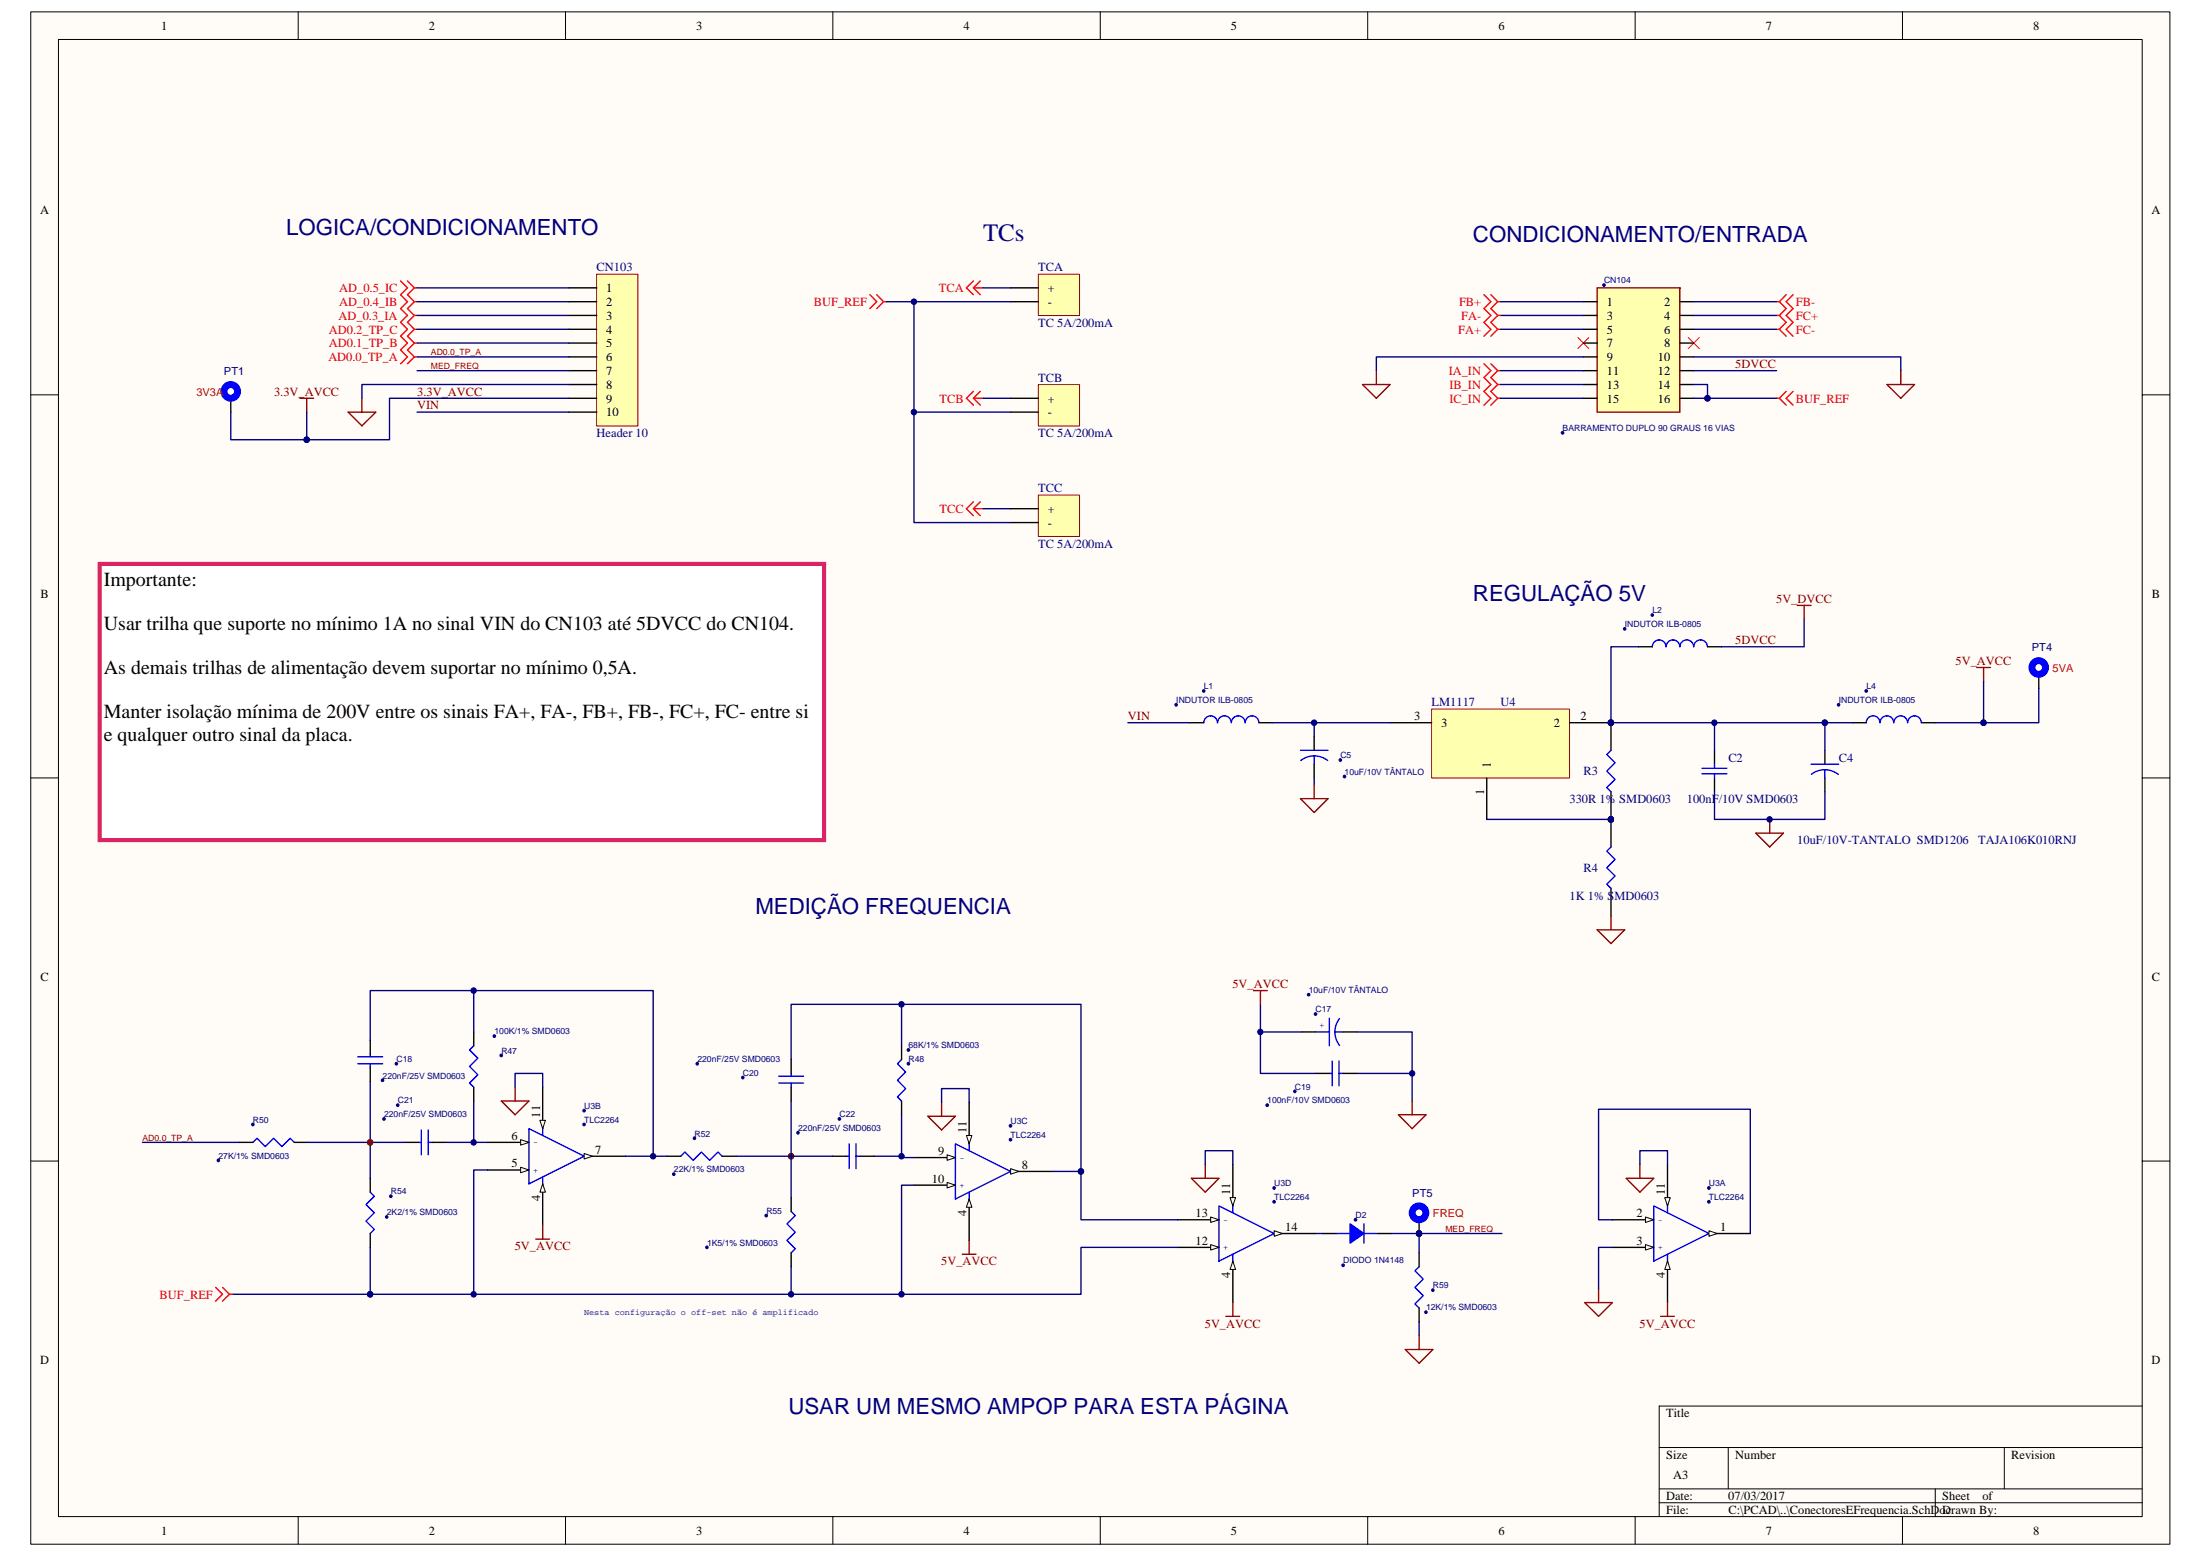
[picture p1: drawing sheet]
<svg xmlns="http://www.w3.org/2000/svg" width="420mm" height="297mm" viewBox="0 0 420 297" stroke-linecap="round" stroke-linejoin="round" font-family="sans-serif">
<path d="M5.9 2.3h408.5v292.5h-408.5z" fill="#fffcf8"/>
<path d="M5.9 2.3h408.5v292.5h-408.5z" fill="none" stroke="#000" stroke-width=".19"/>
<path d="M11.2 7.6h397.9v281.9h-397.9z" fill="#fffcf8"/>
<g fill="none" stroke="#000" stroke-width=".19">
<path d="M11.2 7.5h397.9v282h-397.9zM56.9 2.2v5.3M108 2.2v5.3M159.1 2.2v5.3M210.1 2.2v5.3M261.2 2.2v5.3M312.3 2.2v5.3M363.3 2.2v5.3M5.9 75.4h5.2M409.1 75.4h5.3M5.9 148.5h5.2M409.1 148.5h5.3"/>
<path d="M5.9 221.6h5.2M409.1 221.6h5.3M316.9 276.3h92.2M330.1 276.3v7.9M382.8 276.3v7.9M409.1 268.4h-92.2v21.1M56.9 289.5v5.3M108 289.5v5.3M159.1 289.5v5.3M210.1 289.5v5.3M261.2 289.5v5.3M312.3 289.5v5.3"/>
<path d="M316.9 284.2h92.2M316.9 286.9h92.2M363.3 289.5v5.3M369.6 284.2v5.3"/>
</g>
<g fill="#000080" stroke="#000080" stroke-width=".19">
<path d="M41.5 221.3l.4 .1-.1 .3h-.3z" fill-rule="evenodd"/>
<path d="M73.7 232.1h.3l.1 .2-.2 .3-.3-.3z" fill-rule="evenodd"/>
<path d="M247.1 208.2l.3-.1 .1 .4h-.4z" fill-rule="evenodd"/>
<circle cx="70.7" cy="218.1" r=".52"/>
<circle cx="151.1" cy="220.7" r=".52"/>
<circle cx="172.2" cy="191.7" r=".53"/>
<circle cx="151.1" cy="247.1" r=".52"/>
<circle cx="172.2" cy="220.7" r=".53"/>
<circle cx="90.4" cy="189.1" r=".52"/>
<circle cx="70.7" cy="247.1" r=".52"/>
<circle cx="90.4" cy="218.1" r=".52"/>
<circle cx="240.7" cy="197" r=".52"/>
<circle cx="269.7" cy="204.9" r=".52"/>
<circle cx="271" cy="235.5" r=".52"/>
<circle cx="48.3" cy="214.7" r=".26"/>
<circle cx="74.6" cy="228.4" r=".26"/>
<circle cx="95.7" cy="201.5" r=".26"/>
<circle cx="94.4" cy="197.8" r=".25"/>
<circle cx="75.7" cy="203.1" r=".25"/>
<circle cx="73.1" cy="206.2" r=".25"/>
<circle cx="76" cy="211" r=".26"/>
<circle cx="73.3" cy="213.6" r=".25"/>
<circle cx="251.2" cy="193.6" r=".26"/>
<circle cx="249.9" cy="189.9" r=".26"/>
<circle cx="242" cy="211" r=".26"/>
</g>
<path d="M57.3 76h2.6M58.6 76v2.7M66.5 78.7h5.3l-2.7 2.6zM69.1 76v2.7" fill="none" stroke="#800000" stroke-width=".26"/>
<g fill="none" stroke="#000080" stroke-width=".26">
<path d="M90.5 189.1v7.9M172.2 191.7v7.9M240.7 197h7.9M27.2 218.1h18.5M70.7 206.5v18.4M90.5 210.2v7.9M259.2 204.9h10.5M166.9 220.7h5.3M251.3 235.5h1.3M271 235.5h15.8M44.4 247.1h26.3M151.1 241.8v5.3"/>
<path d="M271 252.3v2.7"/>
</g>
<circle cx="151.1" cy="220.7" r=".52" fill="#800000" stroke="#800000" stroke-width=".19"/>
<g fill="none" stroke="#00f" stroke-width=".26">
<path d="M90.5 199.6l-.8 .8 1.6 1.6-1.6 1.6 1.6 1.6-1.6 1.6 .8 .7M251.3 197h2.6M253.9 194.4v5.2M254.9 197h1.6M255.8 194.4a4.2 4.2 0 0 0 0 5.2M48.3 218.1l.8-.8 1.6 1.6 1.5-1.6 1.6 1.6 1.6-1.6 .8 .8M68.3 203.1h4.8M68.3 201.7h4.8M70.7 201.2v.5M70.7 203.1v.8M79.9 218.1h.6M80.5 215.7v4.8"/>
<path d="M81.8 215.7v4.8M81.8 218.1h.8M253.9 204.9h.5M254.4 202.5v4.8M255.7 202.5v4.8M255.7 204.9h.8M70.7 227.6l.8 .8-1.6 1.6 1.6 1.5-1.6 1.6 1.6 1.6-.8 .8M255.2 235.5h2.6M260.5 233.6v3.7M260.5 235.5h2.6"/>
</g>
<g fill="none" stroke="#000" stroke-width=".26">
<path d="M70.7 198.6v2.6M90.5 197v2.6M248.6 197h2.7M256.5 197h2.7M45.7 218.1h2.6M56.2 218.1h2.6M70.7 203.9v2.6M77.3 218.1h2.6M82.6 218.1h2.6M90.5 207.5v2.7M251.3 204.9h2.6M256.5 204.9h2.7"/>
<path d="M70.7 224.9v2.7M70.7 235.5v2.6"/>
</g>
<path d="M257.8 233.6l2.7 1.9-2.7 1.8z" fill="#00f"/>
<g fill="none" stroke="#00f" stroke-width=".26">
<path d="M101 215.5l10.6 5.2-10.6 5.3zM103.6 215.5v1.3M148.7 206.8h4.8M148.7 205.4h4.8M151.1 204.9v.5M151.1 206.8v.7M162.2 218.4v4.7M163.5 218.4v4.7M172.2 202.3l-.8 .8 1.6 1.5-1.6 1.6 1.6 1.6-1.6 1.6 .8 .8M103.6 224.7v1.3M130 220.7l.8-.8 1.6 1.6 1.6-1.6 1.5 1.6 1.6-1.6 .8 .8M151.1 231.3l.8 .8-1.6 1.5 1.6 1.6-1.6 1.6 1.6 1.6-.8 .8"/>
<path d="M161.6 220.7h.6M163.5 220.7h.8M257.8 233.6l2.7 1.9-2.7 1.8zM271 241.8l-.8 .8 1.6 1.6-1.6 1.6 1.6 1.5-1.6 1.6 .8 .8"/>
</g>
<g fill="none" stroke="#000" stroke-width=".26">
<path d="M172.2 199.6v2.7M151.1 202.3v2.6M151.1 207.5v2.7M172.2 210.2v2.6M93.1 223.4h7.9M127.4 220.7h2.6M137.9 220.7h2.7M151.1 228.6v2.7M151.1 239.2v2.6M159 220.7h2.6M164.3 220.7h2.6M252.6 235.5h2.6"/>
<path d="M263.1 235.5h2.7M271 239.2v2.6M271 249.7v2.6"/>
</g>
<g fill="#000080" stroke="#000080" stroke-width=".19">
<path d="M152.2 216.1h.4l-.1 .4-.3-.1z" fill-rule="evenodd"/>
<path d="M132.5 217.1h.3v.4l-.4-.1z" fill-rule="evenodd"/>
<path d="M141.7 205.5l.4 .1-.1 .3h-.3z" fill-rule="evenodd"/>
<path d="M133 202.9l.3-.1v.4h-.3z" fill-rule="evenodd"/>
<path d="M134.9 237.9h.3v.2l-.2 .3-.2-.3z" fill-rule="evenodd"/>
<path d="M273.5 246.1h.3l.1 .2-.2 .2-.3-.2z" fill-rule="evenodd"/>
<circle cx="258.9" cy="232.8" r=".25"/>
<circle cx="256.5" cy="241.5" r=".26"/>
<circle cx="160.3" cy="213.6" r=".25"/>
<circle cx="128.7" cy="224.1" r=".25"/>
<circle cx="173.5" cy="203.1" r=".25"/>
<circle cx="173.5" cy="200.4" r=".26"/>
<circle cx="146.3" cy="232.1" r=".26"/>
<circle cx="272.3" cy="250.5" r=".26"/>
</g>
<path d="M99.4 222.8l1.6 .6-1.6 .5z" fill="#fffcf8"/>
<path d="M99.4 222.8l1.6 .6-1.6 .5z" fill="none" stroke="#000" stroke-width=".19"/>
<path d="M93.1 218.1h7.9" fill="none" stroke="#000" stroke-width=".26"/>
<path d="M99.4 217.6l1.6 .5-1.6 .5z" fill="#fffcf8"/>
<path d="M99.4 217.6l1.6 .5-1.6 .5z" fill="none" stroke="#000" stroke-width=".19"/>
<path d="M111.6 220.7h7.9" fill="none" stroke="#000" stroke-width=".26"/>
<path d="M111.6 220.2l1.5 .5-1.5 .6z" fill="#fffcf8"/>
<path d="M111.6 220.2l1.5 .5-1.5 .6z" fill="none" stroke="#000" stroke-width=".19"/>
<path d="M103.6 226v7.9" fill="none" stroke="#000" stroke-width=".26"/>
<path d="M103.6 226l.6 1.6h-1.1z" fill="#fffcf8"/>
<path d="M103.6 226l.6 1.6h-1.1z" fill="none" stroke="#000" stroke-width=".19"/>
<path d="M103.6 207.5v8" fill="none" stroke="#000" stroke-width=".26"/>
<path d="M103.1 213.9h1.1l-.6 1.6z" fill="#fffcf8"/>
<path d="M103.1 213.9h1.1l-.6 1.6z" fill="none" stroke="#000" stroke-width=".19"/>
<g fill="#000080" stroke="#000080" stroke-width=".19">
<path d="M111.4 214.5h.3v.4l-.3-.1z" fill-rule="evenodd"/>
<circle cx="111.5" cy="212" r=".26"/>
</g>
<path d="M182.5 218.4l10.5 5.2-10.5 5.3zM185.1 218.4v1.3M185.1 227.6v1.3" fill="none" stroke="#00f" stroke-width=".26"/>
<path d="M174.6 226.3h7.9" fill="none" stroke="#000" stroke-width=".26"/>
<path d="M180.9 225.7l1.6 .6-1.6 .5z" fill="#fffcf8"/>
<path d="M180.9 225.7l1.6 .6-1.6 .5z" fill="none" stroke="#000" stroke-width=".19"/>
<path d="M174.6 221h7.9" fill="none" stroke="#000" stroke-width=".26"/>
<path d="M180.9 220.5l1.6 .5-1.6 .5z" fill="#fffcf8"/>
<path d="M180.9 220.5l1.6 .5-1.6 .5z" fill="none" stroke="#000" stroke-width=".19"/>
<path d="M193 223.6h7.9" fill="none" stroke="#000" stroke-width=".26"/>
<path d="M193 223.1l1.6 .5-1.6 .6z" fill="#fffcf8"/>
<path d="M193 223.1l1.6 .5-1.6 .6z" fill="none" stroke="#000" stroke-width=".19"/>
<path d="M185.1 228.9v7.9" fill="none" stroke="#000" stroke-width=".26"/>
<path d="M185.1 228.9l.5 1.6h-1z" fill="#fffcf8"/>
<path d="M185.1 228.9l.5 1.6h-1z" fill="none" stroke="#000" stroke-width=".19"/>
<path d="M185.1 210.4v8" fill="none" stroke="#000" stroke-width=".26"/>
<path d="M184.6 216.8h1l-.5 1.6z" fill="#fffcf8"/>
<path d="M184.6 216.8h1l-.5 1.6z" fill="none" stroke="#000" stroke-width=".19"/>
<g fill="#000080" stroke="#000080" stroke-width=".19">
<circle cx="193" cy="214.9" r=".26"/>
<circle cx="193" cy="217.6" r=".26"/>
</g>
<path d="M232.8 230.2l10.5 5.3-10.5 5.2zM235.4 230.2v1.3M235.4 239.4v1.3" fill="none" stroke="#00f" stroke-width=".26"/>
<path d="M224.9 238.1h7.9" fill="none" stroke="#000" stroke-width=".26"/>
<path d="M231.2 237.6l1.6 .5-1.6 .5z" fill="#fffcf8"/>
<path d="M231.2 237.6l1.6 .5-1.6 .5z" fill="none" stroke="#000" stroke-width=".19"/>
<path d="M224.9 232.9h7.9" fill="none" stroke="#000" stroke-width=".26"/>
<path d="M231.2 232.3l1.6 .6-1.6 .5z" fill="#fffcf8"/>
<path d="M231.2 232.3l1.6 .6-1.6 .5z" fill="none" stroke="#000" stroke-width=".19"/>
<path d="M243.3 235.5h8" fill="none" stroke="#000" stroke-width=".26"/>
<path d="M243.3 234.9l1.6 .6-1.6 .5z" fill="#fffcf8"/>
<path d="M243.3 234.9l1.6 .6-1.6 .5z" fill="none" stroke="#000" stroke-width=".19"/>
<path d="M235.4 240.7v8" fill="none" stroke="#000" stroke-width=".26"/>
<path d="M235.4 240.7l.6 1.6h-1.1z" fill="#fffcf8"/>
<path d="M235.4 240.7l.6 1.6h-1.1z" fill="none" stroke="#000" stroke-width=".19"/>
<path d="M235.4 222.3v7.9" fill="none" stroke="#000" stroke-width=".26"/>
<path d="M234.9 228.6h1.1l-.6 1.6z" fill="#fffcf8"/>
<path d="M234.9 228.6h1.1l-.6 1.6z" fill="none" stroke="#000" stroke-width=".19"/>
<g fill="#000080" stroke="#000080" stroke-width=".19">
<path d="M243.2 226.6h.3l.1 .2-.3 .3-.2-.2z" fill-rule="evenodd"/>
<path d="M243.2 229.2h.3v.4h-.4z" fill-rule="evenodd"/>
<circle cx="206.4" cy="223.6" r=".52"/>
<circle cx="124.7" cy="220.7" r=".52"/>
<circle cx="172.2" cy="247.1" r=".53"/>
<circle cx="90.4" cy="247.1" r=".52"/>
<circle cx="271" cy="235.5" r=".52"/>
</g>
<g fill="none" stroke="#000080" stroke-width=".26">
<path d="M70.7 198.6v-9.5h54v31.6M240.7 191.7v13.2h10.6M259.2 197h10.5v13.2M58.8 218.1h18.5M85.2 218.1h7.9M151.1 202.3v-10.6h55.3v31.9h-5.5M151.1 210.2v18.4M172.2 212.8v8.2h2.4M93.1 223.4h-2.6v23.7M119.5 220.7h7.9M140.6 220.7h18.4M174.6 226.3h-2.4v20.8"/>
<path d="M265.8 235.5h5.2v3.7"/>
</g>
<path d="M315.8 230.2l10.6 5.3-10.6 5.2zM318.5 230.2v1.3M318.5 239.4v1.3" fill="none" stroke="#00f" stroke-width=".26"/>
<path d="M307.9 238.1h7.9" fill="none" stroke="#000" stroke-width=".26"/>
<path d="M314.3 237.6l1.5 .5-1.5 .5z" fill="#fffcf8"/>
<path d="M314.3 237.6l1.5 .5-1.5 .5z" fill="none" stroke="#000" stroke-width=".19"/>
<path d="M307.9 232.9h7.9" fill="none" stroke="#000" stroke-width=".26"/>
<path d="M314.3 232.3l1.5 .6-1.5 .5z" fill="#fffcf8"/>
<path d="M314.3 232.3l1.5 .6-1.5 .5z" fill="none" stroke="#000" stroke-width=".19"/>
<path d="M326.4 235.5h7.9" fill="none" stroke="#000" stroke-width=".26"/>
<path d="M326.4 234.9l1.5 .6-1.5 .5z" fill="#fffcf8"/>
<path d="M326.4 234.9l1.5 .6-1.5 .5z" fill="none" stroke="#000" stroke-width=".19"/>
<path d="M318.5 240.7v8" fill="none" stroke="#000" stroke-width=".26"/>
<path d="M318.5 240.7l.5 1.6h-1.1z" fill="#fffcf8"/>
<path d="M318.5 240.7l.5 1.6h-1.1z" fill="none" stroke="#000" stroke-width=".19"/>
<path d="M318.5 222.3v7.9" fill="none" stroke="#000" stroke-width=".26"/>
<path d="M317.9 228.6h1.1l-.5 1.6z" fill="#fffcf8"/>
<path d="M317.9 228.6h1.1l-.5 1.6z" fill="none" stroke="#000" stroke-width=".19"/>
<g fill="#000080" stroke="#000080" stroke-width=".19">
<circle cx="326.4" cy="226.8" r=".26"/>
<circle cx="326.4" cy="229.4" r=".26"/>
<circle cx="70.7" cy="247.1" r=".52"/>
<circle cx="206.4" cy="223.6" r=".52"/>
<circle cx="271" cy="235.5" r=".52"/>
</g>
<g fill="none" stroke="#800000" stroke-width=".26">
<path d="M239.4 189.1h2.6M240.7 189.1v2.6M95.7 210.2h5.3l-2.6 2.6zM98.4 207.5v2.7M177.2 213.1h5.3l-2.7 2.6zM179.8 210.4v2.7M267.1 212.8h5.2l-2.6 2.7zM269.7 210.2v2.6M102.3 236.5h2.7M103.6 233.9v2.6M183.8 239.4h2.6M185.1 236.8v2.6"/>
<path d="M227.5 224.9h5.3l-2.6 2.7zM230.2 222.3v2.6M310.6 224.9h5.2l-2.6 2.7zM313.2 222.3v2.6M234.1 251.3h2.7M235.4 248.7v2.6M268.4 257.6h5.3l-2.7 2.6zM271 255v2.6M302.7 248.7h5.2l-2.6 2.6zM305.3 246v2.7M317.2 251.3h2.6M318.5 248.7v2.6"/>
</g>
<path d="M98.4 207.5v-2.6h5.2v2.6M179.8 210.4v-2.6h5.3v2.6M70.7 238.1v9h135.7v-9h18.5M206.4 223.6v9.3h18.5M230.2 222.3v-2.6h5.2v2.6M307.9 232.9h-2.6v-21.1h29v23.7M307.9 238.1h-2.6v7.9M313.2 222.3v-2.6h5.3v2.6" fill="none" stroke="#000080" stroke-width=".26"/>
<g fill="none" stroke="#f00" stroke-width=".26">
<path d="M76.5 53.6l1.3 1.3-1.3 1.4 1.3 1.3-1.3 1.3 1.3 1.3-1.3 1.3 1.3 1.4-1.3 1.3 1.3 1.3-1.3 1.3 1.3 1.3-1.3 1.3M77.8 53.6l1.3 1.3M79.1 57.6l-1.3 1.3 1.3 1.3M79.1 54.9l-1.3 1.4 1.3 1.3M79.1 54.9h.6M79.1 57.6h.6M283.4 56.3l1.3 1.3-1.3 1.3M284.7 56.3l1.3 1.3M286 57.6l-1.3 1.3M286 57.6h.6M341.1 58.9l-1.3 1.3M342.4 58.9l-1.3 1.3 1.3 1.3"/>
<path d="M79.1 62.9l-1.3 1.3 1.3 1.3M79.1 60.2l-1.3 1.3 1.3 1.4M79.1 62.9h.6M79.1 65.5l-1.3 1.3 1.3 1.3M79.1 65.5h.6M79.1 68.1l-1.3 1.3M79.1 68.1h.6M79.1 60.2h.6M283.4 61.5l1.3 1.4-1.3 1.3M284.7 61.5l1.3 1.4M286 62.9l-1.3 1.3M286 62.9h.6"/>
<path d="M339.3 60.2h.5M339.8 60.2l1.3 1.3M41.2 245.8l1.3 1.3-1.3 1.3M42.5 245.8l1.3 1.3M43.8 247.1l-1.3 1.3M43.8 247.1h.6"/>
</g>
<circle cx="70.7" cy="218.1" r=".52" fill="#800000" stroke="#800000" stroke-width=".19"/>
<path d="M44.1 76v2.7M389.4 128.7v2.7M271 232.9v2.6" fill="none" stroke="#000" stroke-width=".26"/>
<g fill="none" stroke="#00f" stroke-width="1.3">
<circle cx="44.1" cy="74.7" r="1.31"/>
<circle cx="389.4" cy="127.4" r="1.31"/>
<circle cx="271" cy="231.5" r="1.32"/>
</g>
<path d="M301.3 64.4l2.1 2.1M303.4 64.4l-2.1 2.1M322.4 64.4l2.1 2.1M324.5 64.4l-2.1 2.1" fill="none" stroke="#f00" stroke-width=".19"/>
<path d="M305 54.9v23.8h15.8v-23.8z" fill-rule="evenodd" fill="#ffffb0" stroke="#800000" stroke-width=".26"/>
<g fill="none" stroke="#000" stroke-width=".26">
<path d="M302.4 57.6h2.6M320.8 57.6h2.7M302.4 60.2h2.6M302.4 62.9h2.6M302.4 65.5h2.6M302.4 68.1h2.6M302.4 70.8h2.6M302.4 73.4h2.6M302.4 76h2.6M320.8 60.2h2.7M320.8 62.9h2.7M320.8 65.5h2.7"/>
<path d="M320.8 68.1h2.7M320.8 70.8h2.7M320.8 73.4h2.7M320.8 76h2.7"/>
</g>
<g fill="#000080" stroke="#000080" stroke-width=".19">
<circle cx="306.3" cy="54.4" r=".26"/>
<circle cx="298.4" cy="82.6" r=".26"/>
</g>
<path d="M286.6 57.6h15.8M323.5 57.6h15.8M286.6 73.4h15.8M286.6 70.8h15.8M286.6 60.2h15.8M286.6 62.9h15.8M286.6 76h15.8M302.4 68.1h-39.5v2.7M323.5 68.1h39.5v2.7M323.5 60.2h15.8M323.5 62.9h15.8" fill="none" stroke="#000080" stroke-width=".26"/>
<g fill="none" stroke="#f00" stroke-width=".26">
<path d="M283.4 58.9l1.3 1.3-1.3 1.3M284.7 58.9l1.3 1.3M339.3 57.6h.5M339.8 57.6l1.3 1.3M341.1 56.3l-1.3 1.3M342.4 56.3l-1.3 1.3 1.3 1.3M283.4 69.4l1.3 1.4-1.3 1.3 1.3 1.3-1.3 1.3 1.3 1.3-1.3 1.3M284.7 69.4l1.3 1.4M286 70.8l-1.3 1.3 1.3 1.3M286 73.4l-1.3 1.3 1.3 1.3M286 76l-1.3 1.3M286 60.2l-1.3 1.3"/>
<path d="M286 70.8h.6M286 73.4h.6M286 76h.6M286 60.2h.6M339.3 76h.5M339.3 62.9h.5M339.8 62.9l1.3 1.3M339.8 76l1.3 1.3M341.1 61.5l-1.3 1.4M341.1 74.7l-1.3 1.3M342.4 61.5l-1.3 1.4 1.3 1.3M342.4 74.7l-1.3 1.3 1.3 1.3"/>
</g>
<path d="M260.2 73.4h5.3l-2.6 2.6zM262.9 70.8v2.6M360.4 73.4h5.2l-2.6 2.6zM363 70.8v2.6" fill="none" stroke="#800000" stroke-width=".26"/>
<path d="M273.4 135.4h26.4v13.1h-26.4z" fill="#ffffb0"/>
<path d="M273.4 135.4h26.4v13.1h-26.4z" fill="none" stroke="#800000" stroke-width=".19"/>
<g fill="none" stroke="#000" stroke-width=".26">
<path d="M227.3 138h2.6M240.4 138h2.7M265.5 138h7.9M299.8 138h7.9v5.2M251 140.6v2.6M251 145.9v2.6M283.9 148.5v7.9M307.7 151.2v10.5M327.4 143.2v2.7M327.4 148.5v2.7M348.5 143.2v2.7M348.5 148.5v2.7"/>
<path d="M307.7 169.6v5.3"/>
</g>
<g fill="#000080" stroke="#000080" stroke-width=".19">
<path d="M229.7 131.7h.3l.1 .4-.4-.1z" fill-rule="evenodd"/>
<path d="M224.4 134.4h.4l-.1 .4-.3-.1z" fill-rule="evenodd"/>
<path d="M256.7 148l.2 .1v.3h-.3z" fill-rule="evenodd"/>
<circle cx="307.6" cy="138" r=".52"/>
<circle cx="307.6" cy="156.4" r=".52"/>
<circle cx="327.4" cy="138" r=".52"/>
<circle cx="256" cy="145.1" r=".26"/>
<circle cx="251" cy="138" r=".52"/>
<circle cx="337.9" cy="156.4" r=".52"/>
</g>
<g fill="none" stroke="#00f" stroke-width=".26">
<path d="M229.9 138a1.32 1.32 0 0 1 1.3-1.3 1.3 1.3 0 0 1 1.3 1.3M232.5 138a1.3 1.3 0 0 1 1.3-1.3 1.3 1.3 0 0 1 1.4 1.3M235.2 138a1.32 1.32 0 0 1 1.3-1.3 1.32 1.32 0 0 1 1.3 1.3 1.33 1.33 0 0 1 1.3-1.3 1.3 1.3 0 0 1 1.3 1.3M248.4 143.2h5.2M248.4 145.2l1.2-.7 1.4-.2 1.3 .2 1.3 .7M251 144.3v1.6M307.7 143.2l-.8 .8 1.6 1.6-1.6 1.6 1.6 1.6-1.6 1.5 .8 .9M325 147.7h4.8M325 146.7h4.8M327.4 145.9v.8M327.4 147.7v.8M345.9 145.9h5.2"/>
<path d="M345.9 147.8l1.2-.6 1.5-.3 1.3 .3 1.2 .6M348.5 146.9v1.6M307.7 161.7l-.8 .8 1.6 1.6-1.6 1.6 1.6 1.5-1.6 1.6 .8 .8"/>
</g>
<g fill="none" stroke="#000080" stroke-width=".26">
<path d="M79.7 57.6h29M79.7 54.9h29M79.7 62.9h29M79.7 65.5h29M79.7 78.7h29M79.7 60.2h29M79.7 68.1h29M215.4 138h11.9M243.1 138h22.4M251 138v2.6M327.4 138v5.2M251 148.5v1.3"/>
<path d="M283.9 156.4h23.8M327.4 151.2v5.2h21.1v-5.2"/>
</g>
<path d="M377.5 127.4h2.6M378.8 127.4v2.7M248.4 152.5h5.2l-2.6 2.6zM251 149.8v2.7M335.3 159h5.3l-2.6 2.7zM338 156.4v2.6M305 177.5h5.3l-2.6 2.6zM307.7 174.9v2.6" fill="none" stroke="#800000" stroke-width=".26"/>
<path d="M114 52.4h7.8v28.9h-7.8z" fill="#ffffb0"/>
<path d="M114 52.3h7.8v29h-7.8z" fill="none" stroke="#800000" stroke-width=".19"/>
<g fill="none" stroke="#000" stroke-width=".26">
<path d="M108.7 54.9h5.2M108.7 57.6h5.2M108.7 60.2h5.2M108.7 62.9h5.2M108.7 65.5h5.2M108.7 68.1h5.2M108.7 70.8h5.2M108.7 73.4h5.2M108.7 76h5.2M108.7 78.7h5.2M312.9 123.5h2.7M326.1 123.5h2.6"/>
<path d="M353.8 138h2.6M367 138h2.6"/>
</g>
<path d="M187.7 54.9h5.3M44.1 78.7v5.2h14.5M79.7 70.8h29M108.7 73.4h-39.6v2.6M108.7 76h-34.3v7.9h-15.8v-5.2M187.7 76h5.3M323.5 73.4h2.6v2.6h-2.6M323.5 70.8h15.8M326.1 76h13.2M187.7 97.1h5.3M344.6 118.2v5.3h-15.9M312.9 123.5h-5.2v14.5h40.8v5.2" fill="none" stroke="#000080" stroke-width=".26"/>
<g fill="#000080" stroke="#000080" stroke-width=".19">
<path d="M310.1 119.9l.3-.1 .1 .4h-.4z" fill-rule="evenodd"/>
<path d="M351 134.4h.3v.3l-.3 .1z" fill-rule="evenodd"/>
<circle cx="58.6" cy="83.9" r=".52"/>
<circle cx="315.5" cy="117.4" r=".25"/>
<circle cx="356.4" cy="131.9" r=".26"/>
<circle cx="348.5" cy="138" r=".52"/>
<circle cx="307.6" cy="138" r=".52"/>
<circle cx="326.1" cy="76" r=".52"/>
</g>
<g fill="none" stroke="#f00" stroke-width=".26">
<path d="M166.1 56.3l1.3 1.3-1.3 1.3M167.4 56.3l1.4 1.3M168.8 57.6h.5M168.8 57.6l-1.4 1.3M185.9 53.6l-1.3 1.3 1.3 1.4M185.9 54.9l1.3 1.4M185.9 54.9h1.8M187.2 53.6l-1.3 1.3M185.9 74.7l-1.3 1.3 1.3 1.3M185.9 76h1.8M185.9 76l1.3 1.3M187.2 74.7l-1.3 1.3"/>
<path d="M185.9 95.8l-1.3 1.3 1.3 1.3M185.9 97.1h1.8M185.9 97.1l1.3 1.3M187.2 95.8l-1.3 1.3"/>
</g>
<path d="M315.6 123.5a1.32 1.32 0 0 1 1.3-1.3 1.34 1.34 0 0 1 1.3 1.3M318.2 123.5a1.3 1.3 0 0 1 1.3-1.3 1.32 1.32 0 0 1 1.3 1.3M320.8 123.5a1.31 1.31 0 0 1 1.3-1.3 1.31 1.31 0 0 1 1.4 1.3 1.33 1.33 0 0 1 1.3-1.3 1.32 1.32 0 0 1 1.3 1.3M356.4 138a1.31 1.31 0 0 1 1.3-1.3 1.31 1.31 0 0 1 1.3 1.3 1.33 1.33 0 0 1 1.4-1.3 1.3 1.3 0 0 1 1.3 1.3 1.32 1.32 0 0 1 1.3-1.3 1.32 1.32 0 0 1 1.3 1.3M364.3 138a1.31 1.31 0 0 1 1.4-1.3h-.1a1.3 1.3 0 0 1 1.3 1.3" fill="none" stroke="#00f" stroke-width=".26"/>
<path d="M343.2 115.6h2.7M344.6 115.6v2.6" fill="none" stroke="#800000" stroke-width=".26"/>
<path d="M198.3 52.4h7.9v7.8h-7.9z" fill="#ffffb0"/>
<path d="M198.3 52.3h7.9v7.9h-7.9z" fill="none" stroke="#800000" stroke-width=".19"/>
<path d="M193 54.9h5.3M193 57.6h5.3" fill="none" stroke="#000" stroke-width=".26"/>
<path d="M348.5 138h5.3M378.8 130.1v7.9h-9.2M389.4 131.4v6.6h-10.6" fill="none" stroke="#000080" stroke-width=".26"/>
<g fill="#000080" stroke="#000080" stroke-width=".19">
<circle cx="348.5" cy="138" r=".52"/>
<circle cx="378.8" cy="138" r=".52"/>
</g>
<path d="M198.3 73.4h7.9v7.9h-7.9z" fill="#ffffb0"/>
<path d="M198.3 73.4h7.9v7.9h-7.9z" fill="none" stroke="#800000" stroke-width=".19"/>
<path d="M193 76h5.3M193 78.7h5.3" fill="none" stroke="#000" stroke-width=".26"/>
<path d="M198.3 94.5h7.9v7.9h-7.9z" fill="#ffffb0"/>
<path d="M198.3 94.5h7.9v7.9h-7.9z" fill="none" stroke="#800000" stroke-width=".19"/>
<path d="M193 97.1h5.3M193 99.8h5.3" fill="none" stroke="#000" stroke-width=".26"/>
<path d="M169.3 57.6h23.7M174.6 57.6v42.2h18.4M174.6 78.7h18.4" fill="none" stroke="#000080" stroke-width=".26"/>
<g fill="#000080" stroke="#000080" stroke-width=".19">
<circle cx="174.5" cy="57.6" r=".52"/>
<circle cx="174.5" cy="78.7" r=".52"/>
</g>
<path d="M19 107.7v52.7h138.4v-52.7z" fill-rule="evenodd" fill="#fff" stroke="#da2467" stroke-width=".79"/>
<text font-size="4.8" fill="#000080" x="187.7" y="46">TCs</text>
<g font-size="4.3" fill="#000080">
<text x="54.6" y="44.8">LOGICA/CONDICIONAMENTO</text>
<text x="281.3" y="46.2">CONDICIONAMENTO/ENTRADA</text>
<text x="281.3" y="114.7">REGULAÇÃO 5V</text>
<text x="144.3" y="174.5">MEDIÇÃO FREQUENCIA</text>
<text x="150.6" y="269.9">USAR UM MESMO AMPOP PARA ESTA PÁGINA</text>
</g>
<g font-size="3.8">
<text x="19.8" y="111.8">Importante:</text>
<text x="19.8" y="120.3">Usar trilha que suporte no mínimo 1A no sinal VIN do CN103 até 5DVCC do CN104.</text>
<text x="19.8" y="128.7">As demais trilhas de alimentação devem suportar no mínimo 0,5A.</text>
<text x="19.8" y="137.2">Manter isolação mínima de 200V entre os sinais FA+, FA-, FB+, FB-, FC+, FC- entre si</text>
<text x="19.8" y="141.4">e qualquer outro sinal da placa.</text>
</g>
<g font-size="2.4">
<text x="30.8" y="5.7">1</text>
<text x="81.9" y="5.7">2</text>
<text x="133" y="5.7">3</text>
<text x="184" y="5.7">4</text>
<text x="235.1" y="5.7">5</text>
<text x="286.2" y="5.7">6</text>
<text x="337.2" y="5.7">7</text>
<text x="388.3" y="5.7">8</text>
<text x="7.7" y="40.9">A</text>
<text x="410.9" y="40.9">A</text>
<text x="115.8" y="55.8">1</text>
<text x="115.8" y="58.4">2</text>
<text x="200.1" y="55.8">+</text>
<text x="200.1" y="58.4">-</text>
<text x="306.9" y="58.4">1</text>
<text x="317.8" y="58.4">2</text>
<text x="115.8" y="61">3</text>
<text x="115.8" y="63.7">4</text>
<text x="306.9" y="61">3</text>
<text x="306.9" y="63.7">5</text>
<text x="317.8" y="61">4</text>
<text x="317.8" y="63.7">6</text>
<text x="115.8" y="66.3">5</text>
<text x="115.8" y="68.9">6</text>
<text x="115.8" y="71.6">7</text>
<text x="306.9" y="66.3">7</text>
<text x="306.9" y="68.9">9</text>
<text x="306.9" y="71.6">11</text>
<text x="316.6" y="68.9">10</text>
<text x="316.6" y="71.6">12</text>
<text x="317.8" y="66.3">8</text>
<text x="115.8" y="74.2">8</text>
<text x="115.8" y="76.9">9</text>
<text x="200.1" y="76.9">+</text>
<text x="306.9" y="74.2">13</text>
<text x="306.9" y="76.9">15</text>
<text x="316.6" y="74.2">14</text>
<text x="316.6" y="76.9">16</text>
<text x="115.8" y="79.5">10</text>
<text x="200.1" y="79.5">-</text>
<text x="200.1" y="97.9">+</text>
<text x="200.1" y="100.6">-</text>
<text x="7.7" y="114.1">B</text>
<text x="411" y="114.1">B</text>
<text x="270.1" y="137.5">3</text>
<text x="301.9" y="137.5">2</text>
<text x="275.2" y="138.8">3</text>
<text x="296.7" y="138.8">2</text>
<text x="284.7" y="146.7" transform="rotate(-90 284.7 146.7)">1</text>
<text x="283.4" y="151.8" transform="rotate(-90 283.4 151.8)">1</text>
<text x="7.7" y="187.2">C</text>
<text x="411" y="187.2">C</text>
<text x="103.2" y="213.4" transform="rotate(-90 103.2 213.4)">11</text>
<text x="97.7" y="217.6">6</text>
<text x="113.7" y="220.2">7</text>
<text x="179.2" y="220.5">9</text>
<text x="184.6" y="216.3" transform="rotate(-90 184.6 216.3)">11</text>
<text x="97.7" y="222.8">5</text>
<text x="178" y="225.7">10</text>
<text x="195.1" y="223.1">8</text>
<text x="103.2" y="229.3" transform="rotate(-90 103.2 229.3)">4</text>
<text x="184.6" y="232.2" transform="rotate(-90 184.6 232.2)">4</text>
<text x="228.3" y="232.3">13</text>
<text x="234.9" y="228.1" transform="rotate(-90 234.9 228.1)">11</text>
<text x="312.5" y="232.3">2</text>
<text x="318" y="228.1" transform="rotate(-90 318 228.1)">11</text>
<text x="228.3" y="237.6">12</text>
<text x="245.5" y="235">14</text>
<text x="312.5" y="237.6">3</text>
<text x="328.5" y="235">1</text>
<text x="234.9" y="244.1" transform="rotate(-90 234.9 244.1)">4</text>
<text x="318" y="244.1" transform="rotate(-90 318 244.1)">4</text>
<text x="7.7" y="260.4">D</text>
<text x="410.9" y="260.4">D</text>
<text x="318.2" y="270.6">Title</text>
<text x="318.2" y="278.5">Size</text>
<text x="331.4" y="278.5">Number</text>
<text x="384.1" y="278.5">Revision</text>
<text x="318.2" y="286.4">Date:</text>
<text x="319.5" y="282.4">A3</text>
<text x="330.1" y="286.4">07/03/2017</text>
<text x="370.9" y="286.4">Sheet</text>
<text x="378.6" y="286.4">of</text>
<text x="30.8" y="292.9">1</text>
<text x="81.9" y="292.9">2</text>
<text x="133" y="292.9">3</text>
<text x="184" y="292.9">4</text>
<text x="235.1" y="292.9">5</text>
<text x="286.2" y="292.9">6</text>
<text x="318.2" y="289">File:</text>
<text x="330.1" y="289">C:\PCAD\..\ConectoresEFrequencia.SchDoc</text>
<text x="337.2" y="292.9">7</text>
<text x="370.9" y="289">Drawn By:</text>
<text x="388.3" y="292.9">8</text>
</g>
<g font-size="2.4" fill="#000080">
<text x="113.9" y="51.8">CN103</text>
<text x="198.3" y="51.8">TCA</text>
<text x="198.3" y="62.4">TC 5A/200mA</text>
<text x="198.3" y="72.9">TCB</text>
<text x="113.9" y="83.4">Header 10</text>
<text x="198.3" y="83.4">TC 5A/200mA</text>
<text x="198.3" y="94">TCC</text>
<text x="198.3" y="104.5">TC 5A/200mA</text>
<text x="273.4" y="134.8">LM1117</text>
<text x="286.6" y="134.8">U4</text>
<text x="302.4" y="148">R3</text>
<text x="330.1" y="145.4">C2</text>
<text x="351.2" y="145.4">C4</text>
<text x="299.8" y="153.3">330R 1% SMD0603</text>
<text x="322.2" y="153.3">100nF/10V SMD0603</text>
<text x="343.2" y="161.2">10uF/10V-TANTALO SMD1206</text>
<text x="377.8" y="161.2">TAJA106K010RNJ</text>
<text x="302.4" y="166.5">R4</text>
<text x="299.8" y="171.7">1K 1% SMD0603</text>
</g>
<g font-size="2.4" fill="#f00">
<text x="64.8" y="55.8">AD_0.5_IC</text>
<text x="64.8" y="58.4">AD_0.4_IB</text>
<text x="155.4" y="58.4">BUF_REF</text>
<text x="179.3" y="55.8">TCA</text>
<text x="278.6" y="58.4">FB+</text>
<text x="343" y="58.4">FB-</text>
<text x="62.8" y="63.7">AD0.2_TP_C</text>
<text x="64.7" y="61">AD_0.3_IA</text>
<text x="278.5" y="63.7">FA+</text>
<text x="279" y="61">FA-</text>
<text x="343" y="61">FC+</text>
<text x="343" y="63.7">FC-</text>
<text x="62.7" y="68.9">AD0.0_TP_A</text>
<text x="62.8" y="66.3">AD0.1_TP_B</text>
<text x="276.7" y="71.6">IA_IN</text>
<text x="179.4" y="76.9">TCB</text>
<text x="276.8" y="74.2">IB_IN</text>
<text x="276.8" y="76.9">IC_IN</text>
<text x="343" y="76.9">BUF_REF</text>
<text x="179.4" y="97.9">TCC</text>
<text x="30.5" y="247.9">BUF_REF</text>
</g>
<g font-size="2.4" fill="#800000">
<text x="331.4" y="70.3">5DVCC</text>
<text x="52.3" y="75.5">3.3V_AVCC</text>
<text x="79.7" y="75.5">3.3V_AVCC</text>
<text x="79.7" y="78.2">VIN</text>
<text x="339.2" y="115.1">5V_DVCC</text>
<text x="331.4" y="123">5DVCC</text>
<text x="373.5" y="126.9">5V_AVCC</text>
<text x="215.4" y="137.5">VIN</text>
<text x="235.4" y="188.6">5V_AVCC</text>
<text x="98.3" y="238.7">5V_AVCC</text>
<text x="179.8" y="241.6">5V_AVCC</text>
<text x="230.1" y="253.4">5V_AVCC</text>
<text x="313.1" y="253.4">5V_AVCC</text>
</g>
<g font-size="2.1" fill="#000080">
<text x="42.8" y="71.6">PT1</text>
<text x="388.1" y="124.4">PT4</text>
<text x="269.7" y="228.5">PT5</text>
</g>
<g font-size="2.1" fill="#bf0000">
<text x="37.5" y="75.6">3V3A</text>
<text x="392" y="128.3">5VA</text>
<text x="273.7" y="232.4">FREQ</text>
</g>
<g font-size="1.7" fill="#000080">
<text x="306.4" y="54.1">CN104</text>
<text x="298.4" y="82.3">BARRAMENTO DUPLO 90 GRAUS 16 VIAS</text>
<text x="310.3" y="119.7">INDUTOR ILB-0805</text>
<text x="315.6" y="117.1">L2</text>
<text x="229.9" y="131.6">L1</text>
<text x="356.4" y="131.6">L4</text>
<text x="224.7" y="134.2">INDUTOR ILB-0805</text>
<text x="351.2" y="134.2">INDUTOR ILB-0805</text>
<text x="256" y="144.7">C5</text>
<text x="256.8" y="147.9">10uF/10V TÂNTALO</text>
<text x="249.9" y="189.5">10uF/10V TÂNTALO</text>
<text x="94.4" y="197.5">100K/1% SMD0603</text>
<text x="251.3" y="193.2">C17</text>
<text x="75.7" y="202.7">C18</text>
<text x="95.7" y="201.1">R47</text>
<text x="133.2" y="202.7">220nF/25V SMD0603</text>
<text x="173.5" y="202.7">R48</text>
<text x="173.5" y="200.1">68K/1% SMD0603</text>
<text x="73.1" y="205.9">220nF/25V SMD0603</text>
<text x="141.9" y="205.4">C20</text>
<text x="247.3" y="208">C19</text>
<text x="48.3" y="214.3">R50</text>
<text x="73.4" y="213.3">220nF/25V SMD0603</text>
<text x="76" y="210.6">C21</text>
<text x="111.6" y="211.7">U3B</text>
<text x="111.6" y="214.3">TLC2264</text>
<text x="152.4" y="215.9">220nF/25V SMD0603</text>
<text x="160.3" y="213.3">C22</text>
<text x="193" y="214.6">U3C</text>
<text x="242" y="210.6">100nF/10V SMD0603</text>
<text x="41.7" y="221.2">27K/1% SMD0603</text>
<text x="132.7" y="217">R52</text>
<text x="193" y="217.2">TLC2264</text>
<text x="128.7" y="223.8">22K/1% SMD0603</text>
<text x="243.4" y="226.4">U3D</text>
<text x="326.4" y="226.4">U3A</text>
<text x="73.9" y="232">2K2/1% SMD0603</text>
<text x="74.7" y="228">R54</text>
<text x="146.4" y="231.7">R55</text>
<text x="243.4" y="229.1">TLC2264</text>
<text x="258.9" y="232.5">D2</text>
<text x="326.4" y="229.1">TLC2264</text>
<text x="135" y="237.8">1K5/1% SMD0603</text>
<text x="256.5" y="241.2">DIODO 1N4148</text>
<text x="273.7" y="245.9">R59</text>
<text x="272.3" y="250.2">12K/1% SMD0603</text>
</g>
<g font-size="1.7" fill="#800000">
<text x="82.3" y="70.4">MED_FREQ</text>
<text x="82.3" y="67.8">AD0.0_TP_A</text>
<text x="27.2" y="217.7">AD0.0_TP_A</text>
<text x="276" y="235.1">MED_FREQ</text>
</g>
<g font-size="1.6" fill="#00f">
<text x="252.9" y="196.2" transform="rotate(-90 252.9 196.2)">+</text>
<text x="101.8" y="218.7">-</text>
<text x="183.3" y="221.6">-</text>
<text x="101.8" y="223.9">+</text>
<text x="183.3" y="226.8">+</text>
<text x="233.6" y="233.4">-</text>
<text x="316.6" y="233.4">-</text>
<text x="233.6" y="238.7">+</text>
<text x="316.6" y="238.7">+</text>
</g>
<text font-size="1.6" fill="#000080" x="111.6" y="251.1">Nesta configuração o off-set não é amplificado</text>
</svg>
